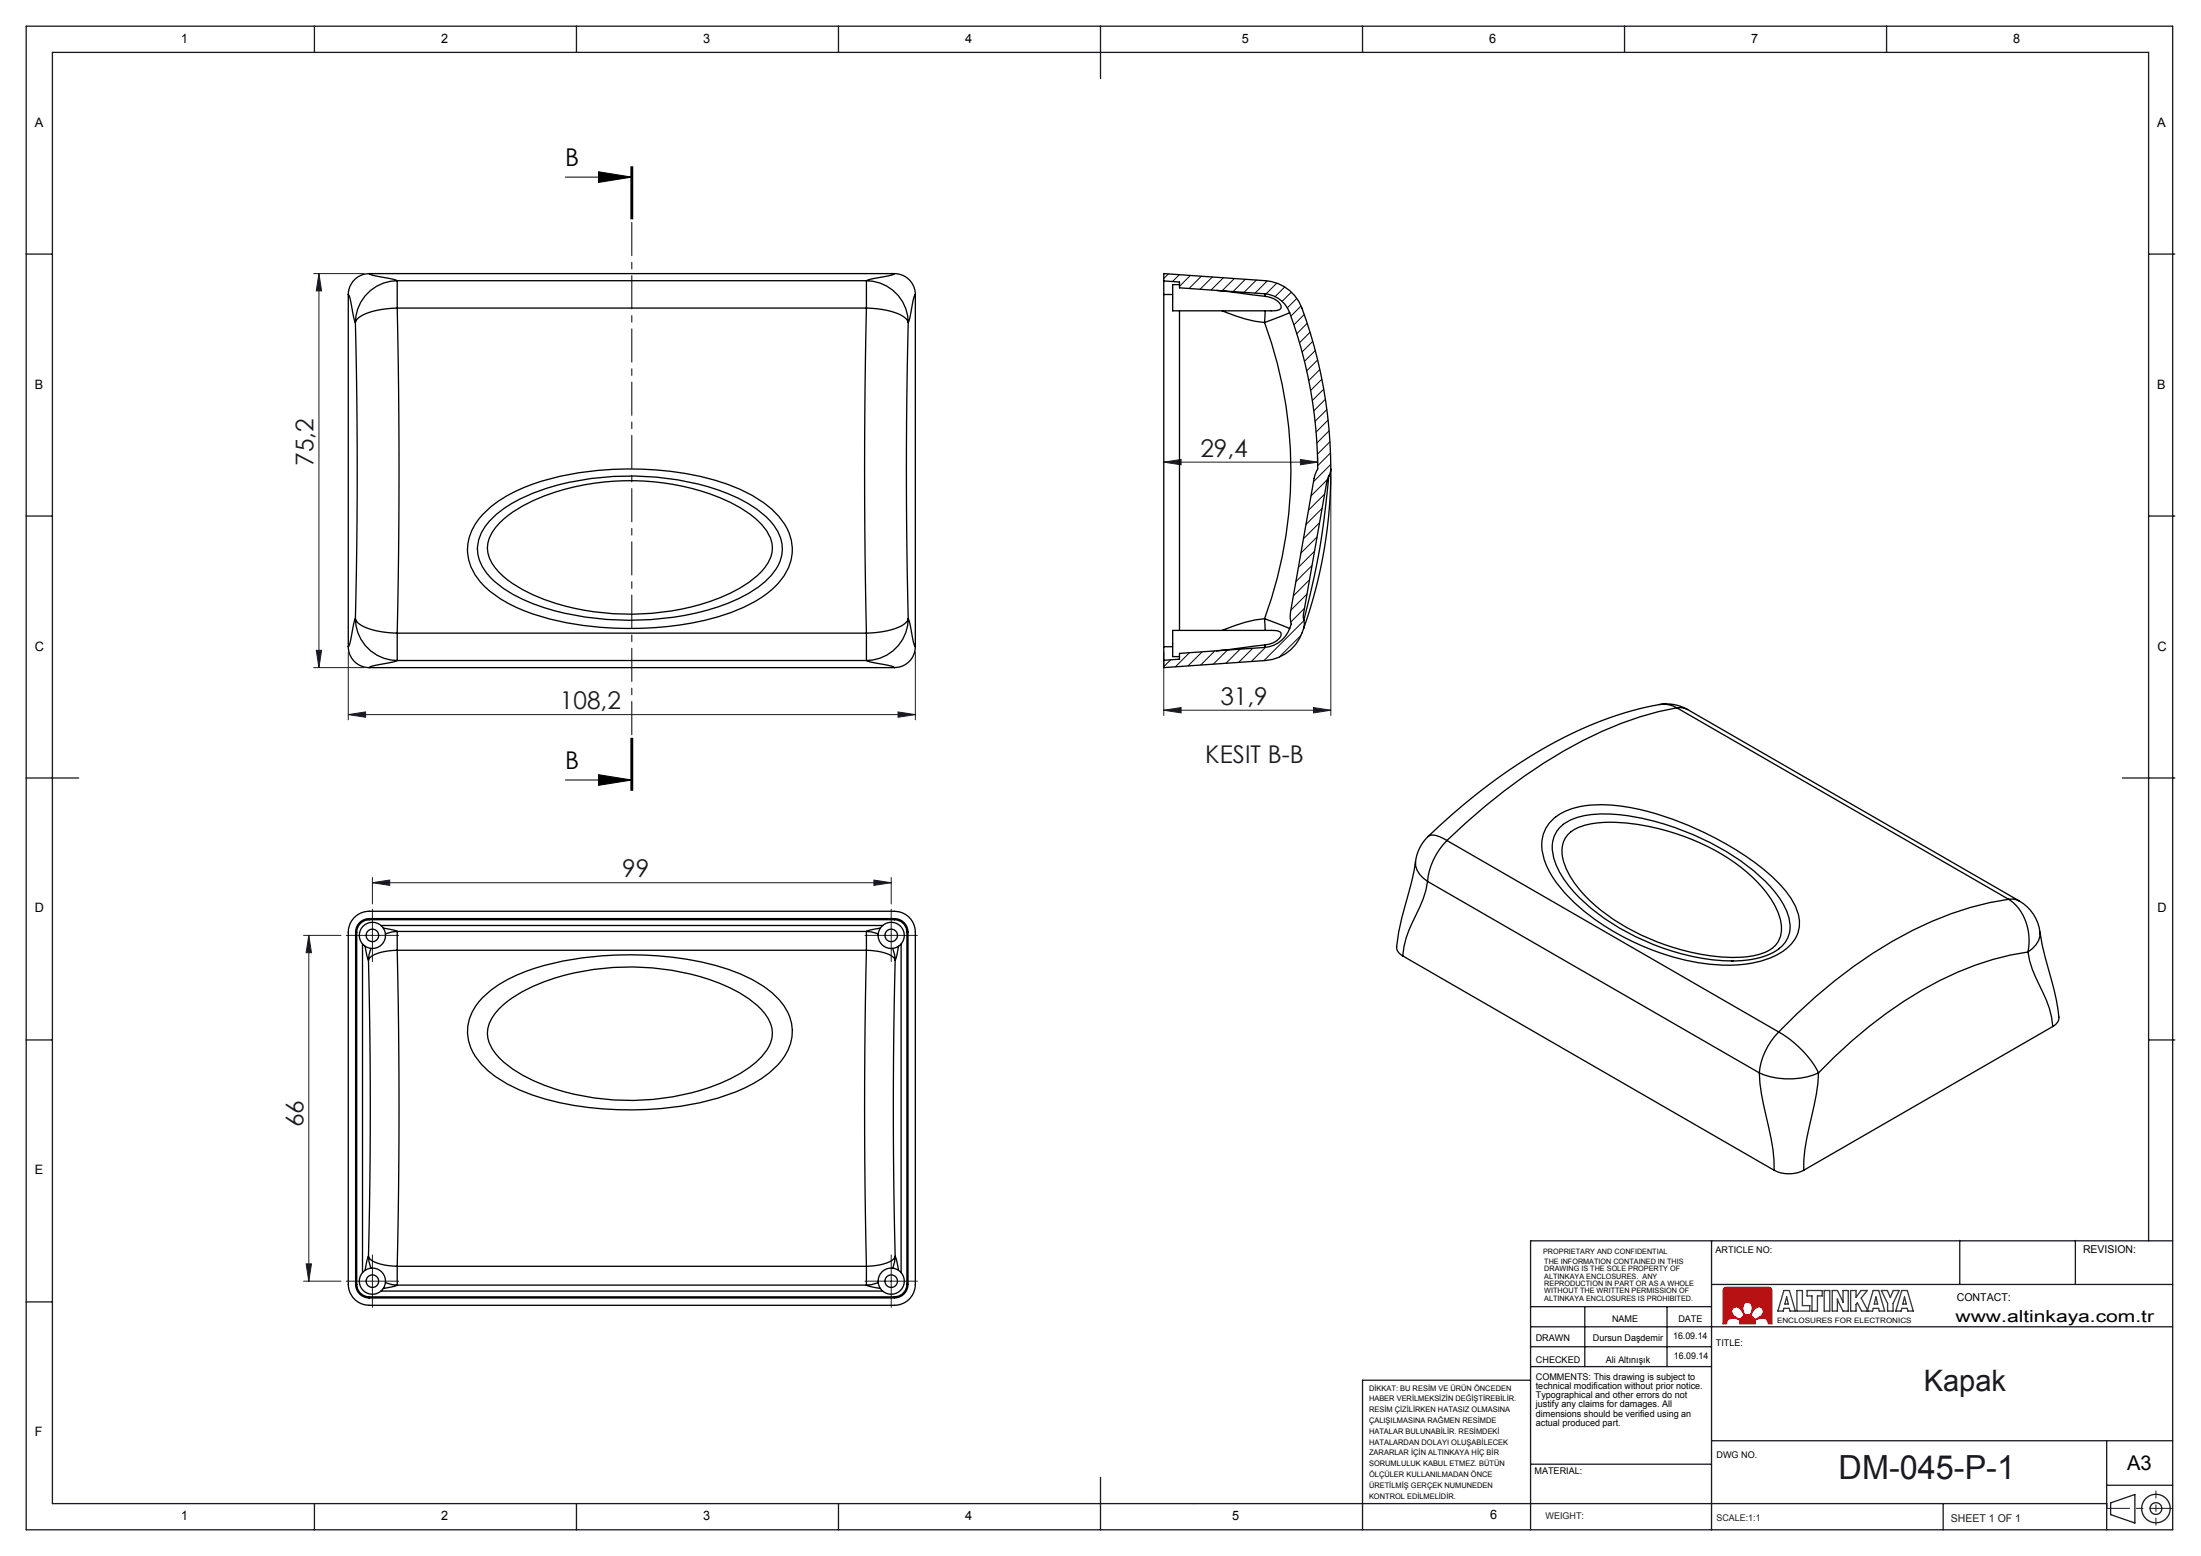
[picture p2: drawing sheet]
<svg xmlns="http://www.w3.org/2000/svg" width="420mm" height="297mm" viewBox="0 0 420 297" stroke-linecap="round" stroke-linejoin="round" font-family="sans-serif">
<path d="M329 245.8l.4-.1h8.2l.4 .2 .1 .4v6.4h-.7v-.2l-.3-.7-.8-.2-1.4 .4 .1 .7h-3.1l.1-.7-1.4-.4-.9 .3-.2 .8h-.7v-6.4zM330.7 249.7l.7-.3 .7 .4 .7 1.3-.7 .7-.6-.2-.7-.5-.4-.8zM332.9 248.8l.6-.3 .7 .4 .2 .7-.5 1.4h-.9l-.4-1.4zM334.8 249.8l.9-.4 .6 .3 .2 .7-.4 .7-1.3 .7-.6-.7z" fill="none" stroke="#e13800" stroke-width=".19"/>
<g fill="none" stroke="#191924" stroke-width=".25">
<path d="M5 5h409.6v287h-409.6zM60 5v5M110 5v5M160 5v5M210 5v10M260 5v5M310 5v5M360 5v5M5 48.5h5M410 48.5h5M5 98.5h5M410 98.5h5"/>
<path d="M5 148.5h10M405 148.5h10M5 198.5h5M410 198.5h5M326.6 236.8v55.2M374 236.8v8.4M396 236.8v8.4M410 236.8v-226.8h-400v277h392M414.6 236.8h-122.5v55.2M5 248.5h5M292.1 249.4h34.5M292.1 253.2h122.5"/>
<path d="M292.1 257.1h34.5M302.4 249.4v11.5M318.1 249.4v11.5M326.6 245.2h88M292.1 263.5h-32.1v28.5M292.1 260.9h34.5M292.1 279.5h34.5M326.6 275h88M402 275v17M60 287v5M110 287v5M160 287v5"/>
<path d="M210 282v10M370.8 287v5M402 283.5h12.6"/>
</g>
<path d="M334.8 249.8h.1a.93 .93 0 0 1 1.5 0 .93 .93 0 0 1-.4 1.4l-.6 .4a.52 .52 0 0 1-.5 .2 .52 .52 0 0 1-.4-.4 .54 .54 0 0 1-.3-.5 .54 .54 0 0 1 .2-.5zM330.7 249.7a1.27 1.27 0 0 1 1.9 .9 .48 .48 0 0 1 .1 .5 .48 .48 0 0 1-.4 .3 .54 .54 0 0 1-.4 .4 .54 .54 0 0 1-.5-.3l-.6-.5a.92 .92 0 0 1-.1-1.3zM329 245.8l-.2 .5v6.4h.7v-.2a1.18 1.18 0 0 1 1.8-.8h.1a.45 .45 0 0 1 .5 .6v.4h3.1v-.3a.4 .4 0 0 1 0-.5 .4 .4 0 0 1 .4-.1l.7-.2 .7 .1 .5 .3 .1 .7h.7v-6.4l-.1-.5-.4-.1h-8.2zM332.9 248.8l.6-.3 .6 .3 .3 .8-.2 .9a.44 .44 0 0 1-.2 .5 .44 .44 0 0 1-.5-.1h-.1a.43 .43 0 0 1-.5 .1 .43 .43 0 0 1-.2-.5l-.1-.9z" fill-rule="evenodd" fill="#f00"/>
<path d="M107.9 33.8h12.7M114.2 32.8l6.4 1-6.4 1zM120.4 31.8v10M120.6 31.8v10M120.7 31.8v10M107.9 148.9h12.7M114.2 147.9l6.4 1-6.4 1zM120.4 140.9v10M120.6 140.9v10M120.7 140.9v10z" fill="none" stroke="#000" stroke-width=".19"/>
<g fill="none" stroke="#191924" stroke-width=".25">
<path d="M402.8 286.9l4.6-1.6v5.4l-4.6-1.6z"/>
<circle cx="411.4" cy="287.9" r="2.72"/>
<circle cx="411.4" cy="287.9" r="1.12"/>
</g>
<path d="M340.4 246.3h1.1l1.1 3.9h-1l-.2-.5h-1l-.1 .5h-1zM340.9 247.5l.4 1.4h-.7zM342.9 246.3h1v2.9h1.5v1h-2.5zM344.8 246.3h2.9v1.1h-.9v2.8h-1v-2.8h-1zM348.1 246.3h1.1v3.9h-1.1zM349.6 246.3h1l1.1 2.4v-2.4h1v3.9h-1l-1.1-2.3v2.3h-1zM356.3 250.2l1.1-3.9h1.1l1.1 3.9h-1l-.1-.5h-1l-.2 .5h-2.1l-.8-1.5-.2 .3v1.2h-1.1v-3.9h1.1v1.3l.9-1.3h1.2l-1.1 1.5 1.3 2.4M358 247.5l.3 1.4h-.7zM359 246.3h1.2l.5 1.4 .6-1.4h1.1l-1.2 2.5v1.4h-1v-1.4zM362.9 246.3h1.1l1.1 3.9h-1l-.2-.5h-1l-.1 .5h-1zM363.4 247.5l.4 1.4h-.7z" fill="none" stroke="#373737" stroke-width=".25"/>
<g fill="none" stroke="#191924" stroke-width=".19">
<path d="M59.9 52.2h9.5M60.9 52.2l.5 3.3h-1zM60.9 52.2v75.2M222.1 88.2l3.3-.5v1zM222.1 88.2h29.4M248.1 87.7l3.4 .5-3.4 .5zM251.5 87.2v1.3M254 90.8v45.8M59.9 127.4h9.5M60.4 124.1h1l-.5 3.3zM66.5 136.4l3.3-.5v1zM66.5 124.4v13"/>
<path d="M66.5 136.4h108.2M171.4 135.9l3.3 .5-3.3 .5zM174.7 124.4v13M222.1 135.6l3.3-.5v1zM222.1 124.4v12.2M222.1 135.6h31.9M250.6 135.1l3.4 .5-3.4 .5zM57.9 178.5h7.2M58.9 178.5v66M58.9 178.5l.5 3.3h-1zM68.6 178.5h5M71.1 168.5l3.3-.5v1z"/>
<path d="M71.1 167.5v5M71.1 176v5M71.1 168.5h99M166.8 168l3.3 .5-3.3 .5zM167.6 178.5h5M170.1 167.5v5M170.1 176v5M57.9 244.5h7.2M58.4 241.2h1l-.5 3.3zM68.6 244.5h5M71.1 242v5M167.6 244.5h5"/>
<path d="M170.1 242v5"/>
</g>
<path d="M120.6 31.8v119.1" fill="none" stroke="#000" stroke-width=".19" stroke-dasharray="6.3 1.3 1.3 1.3" stroke-dashoffset="-.5"/>
<g fill="none" stroke="#191924" stroke-width=".19" stroke-dasharray="15.2 1.3 1.3 1.3">
<path d="M68.6 178.5h-2.5M71.1 176v-2.5M73.6 178.5h2.5M167.6 178.5h-2.5M170.1 176v-2.5M172.6 178.5h2.5M71.1 181v2.5M170.1 181v2.5M68.6 244.5h-2.5M71.1 242v-2.5M71.1 247v2.5M73.6 244.5h2.5"/>
<path d="M167.6 244.5h-2.5M170.1 242v-2.5M170.1 247v2.5M172.6 244.5h2.5"/>
</g>
<path d="M401.9 287.9h12.7" fill="none" stroke="#191924" stroke-width=".19" stroke-dasharray="15.2 1.3 1.3 1.3" stroke-dashoffset="10.8"/>
<path d="M411.4 284.6v6.5" fill="none" stroke="#191924" stroke-width=".19" stroke-dasharray="15.2 1.3 1.3 1.3" stroke-dashoffset="13.9"/>
<path d="M114.2 32.8l6.4 1-6.4 1zM114.2 147.9l6.4 1-6.4 1z" fill="#000"/>
<g fill="#191924">
<path d="M248.1 87.7l3.4 .5-3.4 .5zM222.1 88.2l3.3-.5v1z"/>
<path d="M166.8 168l3.3 .5-3.3 .5zM71.1 168.5l3.3-.5v1z"/>
<path d="M171.4 135.9l3.3 .5-3.3 .5zM66.5 136.4l3.3-.5v1z"/>
<path d="M60.4 124.1h1l-.5 3.3zM60.9 52.2l.5 3.3h-1z"/>
<path d="M58.9 178.5l.5 3.3h-1zM58.4 241.2h1l-.5 3.3z"/>
<path d="M222.1 135.6l3.3-.5v1zM250.6 135.1l3.4 .5-3.4 .5z"/>
</g>
<g fill="none" stroke="#000" stroke-width=".25">
<path d="M66.5 56.2l.3 .6 .7 3.9 .3 .9M66.5 56.2v67.2M70.4 52.2a4 4 0 0 0-3.9 4M70.4 52.2l.7 .3 3.8 .8 .9 .3M70.4 52.2h100.3M75.8 58.8a1383.8 1383.8 0 0 1 0 62.1M75.8 58.8a12.8 12.8 0 0 0-7.4 1.9l-.6 .9M75.8 53.6a8 8 0 0 0-8 8M75.8 53.6v5.2M75.8 58.8h89.5M75.8 53.6h89.5M165.3 58.8a1383.8 1383.8 0 0 0 0 62.1"/>
<path d="M165.3 58.8a13.7 13.7 0 0 1 7.3 1.8l.6 .6 .1 .4M165.3 53.6v5.2M165.3 53.6a8 8 0 0 1 8 8M170.7 52.2l-.6 .3-3.9 .8-.9 .3M170.7 52.2a4 4 0 0 1 4 4M174.7 56.2l-.3 .6-.8 3.9-.3 .9M174.7 56.2v67.2M222.1 53.6v-1.4l19.4 1.4a8 8 0 0 1 6.9 5.2 88.9 88.9 0 0 1 5.5 31.1l-.3 1M222.1 53.6v2.6M222.1 56.2v67.2M222.1 53.6l3 .2v1.1l16.2 1.2M222.1 56.2h1.7"/>
<path d="M225.1 54.3h-1.3v5h19.1a1.63 1.63 0 0 0 1.6-.6 3.1 3.1 0 0 0-3.1-2.1M225.1 59.3v61M232.1 55.4l9.3 1.2M233.2 59.3a30.5 30.5 0 0 0 8.1 2.3M241.3 56.1a5.5 5.5 0 0 1 4.8 3.6M241.3 56.1l.1 .5M241.4 59.3l-.1 2.3M246.1 59.7a87.5 87.5 0 0 1 5.4 29.8l-.7 1.8-4.5 25.5-.1 .9 .2 1.4-.3 .9M246.1 59.7l-4.8 1.9M67.8 61.6a1137.2 1137.2 0 0 1 0 56.5M173.3 61.6a1136.1 1136.1 0 0 0 0 56.5M241.3 61.6a82 82 0 0 1 0 56.5"/>
<path d="M92 98.3a25.2 25.2 0 0 1 11.4-6.5 61.2 61.2 0 0 1 35.4 .6 24 24 0 0 1 9.8 6.1 9.1 9.1 0 0 1-.1 12.8 21.9 21.9 0 0 1-9 5.6 62.9 62.9 0 0 1-37.8 .3 23.7 23.7 0 0 1-10.1-6.2 9.1 9.1 0 0 1 .4-12.7zM93.4 99.5a24.6 24.6 0 0 1 11-6.3 54.2 54.2 0 0 1 34.6 1 20.1 20.1 0 0 1 8.6 6.1 7.1 7.1 0 0 1-.5 9.6 23.5 23.5 0 0 1-10.1 5.9 56 56 0 0 1-35.2-.5 20.4 20.4 0 0 1-9-5.9 7.1 7.1 0 0 1 .6-9.9zM95.3 99.8a27.4 27.4 0 0 1 12.5-6.4 46.8 46.8 0 0 1 31.6 2.5 14.9 14.9 0 0 1 7.6 6.8 5.8 5.8 0 0 1-1.7 6.4 25.6 25.6 0 0 1-11.7 6.3 48.4 48.4 0 0 1-31.9-1.9 17.3 17.3 0 0 1-7.8-6 5.5 5.5 0 0 1 .7-6.8zM253.6 90.9l-.1 .4a149.9 149.9 0 0 1-4.7 27.1M253.6 90.9l-.4 .9-4.5 25.4 .1 1.2M254 89.6a90 90 0 0 1-5.2 30.4M67.8 118.1a4.3 4.3 0 0 0 3 2l2.2 .5 2.8 .3M67.8 118.1a8 8 0 0 0 8 8M67.8 118.1l-.3 .9-.7 3.8-.3 .6M173.3 118.1a3.4 3.4 0 0 1-2.5 1.9l-2.6 .6-2.9 .3M173.3 118.1a8 8 0 0 1-8 8M173.3 118.1l.3 .9 .8 3.8 .3 .6"/>
<path d="M241.3 118.1l4.8 1.9M241.3 118.1l.1 2.2M241.3 118.1a26.7 26.7 0 0 0-8.1 2.2M246.1 120a5.5 5.5 0 0 1-4.8 3.6M248.8 120l-.2 .3a8.1 8.1 0 0 1-7.1 5.8l-19.4 1.3v-1.4M248.8 118.4l.1 .6-.1 1M66.5 123.4a4 4 0 0 0 3.9 4M70.4 127.4h100.3M75.8 120.9v5.2M75.8 126.1l-.9 .3-3.8 .7-.7 .3M75.8 120.9h89.5M75.8 126.1h89.5"/>
<path d="M165.3 120.9v5.2M165.3 126.1l.9 .3 3.9 .7 .6 .3M174.7 123.4a4 4 0 0 1-4 4M222.1 123.4v2.6M222.1 123.4h1.7M241.3 123.6l-16.2 1.1v1.1l-3 .2M241.4 123.1l-9.3 1.1M241.4 123.1l-.1 .5M241.4 123.1a3.4 3.4 0 0 0 3.1-2 .77 .77 0 0 0-.9-.7l-19.8-.1v5h1.3M316.7 134.5a75.3 75.3 0 0 0-29.5 13 121.2 121.2 0 0 0-14.7 12.2M316.7 134.5h.1a4.9 4.9 0 0 1 3.2 .6M316.7 134.5a8 8 0 0 1 5.3 .9"/>
<path d="M320 135.1a73.7 73.7 0 0 0-29.2 13.1 124.6 124.6 0 0 0-14.7 12.2M320 135.1a3 3 0 0 1 2 .3M320 135.1l63.3 36.6M322 135.4l63.3 36.6M272.5 159.7a8 8 0 0 0-2.4 4.8M272.5 159.7a2.61 2.61 0 0 1 2.9 .3l.7 .4M296.5 156.2a13.5 13.5 0 0 1 9.2-2.6 47 47 0 0 1 19.5 5.3 51 51 0 0 1 14.4 9.9 13 13 0 0 1 3.8 6.9 6.8 6.8 0 0 1-4.3 6.6 23.2 23.2 0 0 1-12.8 1.8 46.7 46.7 0 0 1-27.7-13.7 15.1 15.1 0 0 1-4.4-9 6.5 6.5 0 0 1 2.3-5.2zM299.1 159.3a8.6 8.6 0 0 1 5.7-2.2 41.6 41.6 0 0 1 21 4.5 29.4 29.4 0 0 1 12.9 11.3 7 7 0 0 1 .6 6.9 6.6 6.6 0 0 1-4.7 2.6 36.6 36.6 0 0 1-18.5-2.6 34.1 34.1 0 0 1-15.6-11.2 9.7 9.7 0 0 1-2.4-7.2l.6-1.4zM67.5 175.3a4 4 0 0 1 2.9-1.4h100.3a4 4 0 0 1 4 4v67.3a4 4 0 0 1-4 3.9h-100.3a4 4 0 0 1-3.9-3.9v-67.3a4 4 0 0 1 1-2.6zM67.9 177.9v67.3M67.9 177.9h.2M68.1 177.9v67.3"/>
<path d="M70.4 175.3a2.59 2.59 0 0 0-2.5 2.6M70.4 175.5a2.38 2.38 0 0 0-2.3 2.4M70.4 175.3h100.3M70.4 175.3v.2M70.4 175.5h100.3M72.7 176.7h95.7M73.1 177.1l2.7 .7M75.8 177.8l-1 .1-1.3 .4M75.8 177.8v3.6M75.8 177.8h89.5M165.3 177.8l1 .1 1.3 .4M165.3 177.8v3.6"/>
<path d="M168 177.1l-2.7 .7M170.7 175.3a2.59 2.59 0 0 1 2.6 2.6M170.7 175.5a2.38 2.38 0 0 1 2.4 2.4M170.7 175.3v.2M173.1 177.9h.2M173.1 177.9v67.3M173.3 177.9v67.3M270.1 164.5a72.6 72.6 0 0 1-2.6 10.7l-.6 2.7-.4 2.8a1.92 1.92 0 0 0 1.2 1.8M270.1 164.5a4 4 0 0 0 2.3 3.7M272.4 168.2a22.8 22.8 0 0 1-2.9 7.8 17.1 17.1 0 0 0-1.8 6.5M272.4 168.2l63.3 36.6M276.1 160.4a12.9 12.9 0 0 0-3.7 7.8"/>
<path d="M276.1 160.4l63.3 36.6M383.3 171.7a67.1 67.1 0 0 0-29.6 12.8 106.6 106.6 0 0 0-14.3 12.5M383.3 171.7a9.7 9.7 0 0 1 3.7 10M383.3 171.7a3 3 0 0 1 2 .3M385.3 172a8 8 0 0 1 4 5.9M389.3 178a4 4 0 0 1-2.3 3.7M389.3 177.9a87.5 87.5 0 0 0 2.7 11.1l.9 5.1M69.2 180.2v62.7M69.7 180.6l.6 2.7M70.3 183.3a1137.2 1137.2 0 0 1 0 56.5M70.8 181l-.4 1.3-.1 1M75.8 181.4l-3 .4a3.4 3.4 0 0 0-2.5 1.5"/>
<path d="M75.8 181.4a1308 1308 0 0 1 0 60.3M75.8 181.4h89.5M92.1 190.4a25.8 25.8 0 0 1 11.7-6.1 65.4 65.4 0 0 1 35.2 .7 23.6 23.6 0 0 1 9.7 5.8 8.7 8.7 0 0 1-.3 12.5 25.4 25.4 0 0 1-11.4 6.3 62.9 62.9 0 0 1-35.4-.6 24.1 24.1 0 0 1-9.8-5.9 8.7 8.7 0 0 1 .3-12.7zM95.2 192.6a26.7 26.7 0 0 1 12.6-6.5 48.1 48.1 0 0 1 31.5 2.4 15.7 15.7 0 0 1 7.3 5.9 5.8 5.8 0 0 1-1.2 7.3 25.6 25.6 0 0 1-11.7 6.4 46 46 0 0 1-33.9-2.8 13.2 13.2 0 0 1-6.5-6.3 6 6 0 0 1 1.9-6.4zM165.3 181.4a8.1 8.1 0 0 1 5.2 1.3l.3 .6M165.3 181.4a1308 1308 0 0 0 0 60.3M170.3 181l.4 1.3 .1 1M170.8 183.3a1137.2 1137.2 0 0 0 0 56.5M171.5 180.6l-.7 2.7M172 180.2v62.7M267.7 182.5l70.8 40.9M330.4 183.4h.3"/>
<path d="M339.4 197a19.3 19.3 0 0 1 7.6 7.8M339.4 197a12.9 12.9 0 0 0-3.7 7.8M339.5 181v.1M339.6 181a13.8 13.8 0 0 1-8.4 2.4h-.8M339.6 181a5.6 5.6 0 0 0 1.3-7.1 21.4 21.4 0 0 0-6.3-7.7 50.6 50.6 0 0 0-27.3-10.8 14.1 14.1 0 0 0-9 2 5.7 5.7 0 0 0-1.8 6.4 18.3 18.3 0 0 0 4.8 7.5 44.8 44.8 0 0 0 29.1 12.1M387 181.7a60.8 60.8 0 0 0-27 11.7 96.6 96.6 0 0 0-13 11.4M387 181.7a22.4 22.4 0 0 0 2.8 7.7 17.3 17.3 0 0 1 1.9 6.5M391.7 195.9l-47.5 27.5M392.9 194.1a1.9 1.9 0 0 1-1.2 1.8M335.7 204.8a14.4 14.4 0 0 0 11.3 0M335.7 204.8a72.4 72.4 0 0 0 2.3 12.5l.5 4.1v2M347 204.8a46.6 46.6 0 0 1-1.8 10.5 30.7 30.7 0 0 0-1 8.1"/>
<path d="M70.3 239.8l-.6 2.7M70.3 239.8l.1 1 .4 1.3M70.3 239.8a2.19 2.19 0 0 0 1.7 1.3l1.8 .4 2 .2M170.8 239.8l.7 2.7M170.8 239.8l-.1 1-.4 1.3M170.8 239.8a3.8 3.8 0 0 1-3.1 1.7l-2.4 .2M338.5 223.4a6.2 6.2 0 0 0 5.7 0M67.9 245.2a2.59 2.59 0 0 0 2.5 2.5M67.9 245.2h.2M68.1 245.2a2.38 2.38 0 0 0 2.3 2.3M70.4 247.7h100.3M70.4 247.5v.2"/>
<path d="M70.4 247.5h100.3M72.7 246.4h95.7M73.5 244.8l1.3 .4 1 .1M75.8 245.3l-2.7 .6M75.8 241.7v3.6M75.8 245.3h89.5M75.8 241.7h89.5M165.3 245.3l2.7 .6M165.3 241.7v3.6M167.6 244.8l-1.3 .4-1 .1M170.7 247.5v.2M173.1 245.2a2.38 2.38 0 0 1-2.4 2.3"/>
<path d="M173.1 245.2h.2M173.3 245.2a2.59 2.59 0 0 1-2.6 2.5"/>
<circle cx="71.1" cy="178.5" r="2.5"/>
<circle cx="71.1" cy="178.5" r="1.2"/>
<circle cx="170.1" cy="178.5" r="2.5"/>
<circle cx="170.1" cy="178.5" r="1.2"/>
<circle cx="71.1" cy="244.5" r="1.2"/>
<circle cx="71.1" cy="244.5" r="2.5"/>
<circle cx="170.1" cy="244.5" r="1.2"/>
<circle cx="170.1" cy="244.5" r="2.5"/>
</g>
<g fill="none" stroke="#000" stroke-width=".19">
<path d="M223 52.3l-.9 .9M225 52.4l-1.3 1.3M227.1 52.6l-2 2.1M229.2 52.7l-2.3 2.4M231.3 52.9l-2.3 2.3M233.4 53l-2.3 2.4M235.5 53.2l-2.3 2.3M237.6 53.3l-2.3 2.4M239.7 53.5l-2.3 2.3M241.8 53.6l-2.3 2.3M243.6 54.1l-2 2M245.2 54.8l-1.9 1.9"/>
<path d="M246.4 55.8l-1.8 1.8M247.4 57l-1.8 1.8M248.3 58.4l-2 1.9M248.9 60l-2 2M249.4 61.7l-1.9 2M250 63.4l-2 2M250.5 65.1l-2 2.1M251 66.9l-2.1 2.1M251.4 68.7l-2 2.1M251.9 70.5l-2.2 2.1M252.2 72.4l-2.1 2.1M252.6 74.3l-2.2 2.2"/>
<path d="M252.9 76.2l-2.2 2.2M253.2 78.2l-2.3 2.2M251.8 99.8l-3.1 3M252.3 97l-3.1 3.1M252.8 94.3l-3.1 3.1M253.3 91.5l-3.1 3.2M253.4 80.2l-2.3 2.3M253.6 82.2l-2.3 2.4M253.8 84.3l-2.4 2.4M253.9 86.5l-2.5 2.4M253.9 88.6l-3.3 3.3M248.8 118.4l-7.6 7.7"/>
<path d="M248.9 116.1l-2.6 2.6M249.4 113.4l-3.1 3.1M249.9 110.7l-3.1 3M250.4 107.9l-3.1 3.1M250.8 105.2l-3 3.1M251.3 102.5l-3.1 3.1M223.4 125.9l-1.3 1.3M227 124.6l-2.7 2.7M229.4 124.4l-2.7 2.7M231.8 124.2l-2.7 2.7M234.2 124.1l-2.7 2.7M236.6 123.9l-2.7 2.7"/>
<path d="M239.1 123.7l-2.7 2.7M241.5 123.5l-2.7 2.8M248.2 121.3l-4.1 4.1"/>
</g>
<text font-size="6.3" fill="#191924" x="350.8" y="282.4">DM-045-P-1</text>
<text font-size="5.6" fill="#191924" x="367.1" y="265.4">Kapak</text>
<g font-size="4.7">
<text x="107.9" y="31.6">B</text>
<text x="107.9" y="146.7">B</text>
</g>
<g font-size="4.7" fill="#191924">
<text x="59.8" y="88.9" transform="rotate(-90 59.8 88.9)">75,2</text>
<text x="229.1" y="87.2">29,4</text>
<text x="106.8" y="135.4">108,2</text>
<text x="232.9" y="134.6">31,9</text>
<text x="230" y="145.6">KESIT B-B</text>
<text x="118.7" y="167.5">99</text>
<text x="57.9" y="215.1" transform="rotate(-90 57.9 215.1)">66</text>
</g>
<text font-size="3.9" x="405.9" y="280.6">A3</text>
<text font-size="3.2" x="373.2" y="252.4">www.altinkaya.com.tr</text>
<g font-size="2.5">
<text x="34.6" y="8.2">1</text>
<text x="84.2" y="8.2">2</text>
<text x="134.2" y="8.2">3</text>
<text x="184.2" y="8.2">4</text>
<text x="237" y="8.2">5</text>
<text x="284.2" y="8.2">6</text>
<text x="334.2" y="8.2">7</text>
<text x="384.2" y="8.2">8</text>
<text x="6.7" y="24.2">A</text>
<text x="411.7" y="24.2">A</text>
<text x="6.7" y="74.2">B</text>
<text x="411.7" y="74.2">B</text>
<text x="6.7" y="124.2">C</text>
<text x="411.7" y="124.2">C</text>
<text x="6.7" y="174.2">D</text>
<text x="411.7" y="174.2">D</text>
<text x="6.7" y="224.2">E</text>
<text x="6.7" y="274.2">F</text>
<text x="34.6" y="290.2">1</text>
<text x="84.2" y="290.2">2</text>
<text x="134.2" y="290.2">3</text>
<text x="184.2" y="290.2">4</text>
<text x="235.1" y="290.2">5</text>
<text x="284.3" y="289.9">6</text>
</g>
<g font-size="2.1">
<text x="397.5" y="239.2">REVISION:</text>
<text x="373.4" y="248.2">CONTACT:</text>
</g>
<text font-size="2.1" fill="#191924" x="372.3" y="290.6">SHEET 1 OF 1</text>
<g font-size="1.8">
<text x="327.4" y="239.2">ARTICLE NO:</text>
<text x="293" y="256">DRAWN</text>
<text x="304" y="256">Dursun Daşdemir</text>
<text x="307.6" y="252.3">NAME</text>
<text x="319.3" y="255.7">16.09.14</text>
<text x="320.3" y="252.3">DATE</text>
<text x="327.4" y="256.9">TITLE:</text>
<text x="293.1" y="263.3">COMMENTS: This drawing is subject to</text>
<text x="293.1" y="260.1">CHECKED</text>
<text x="306.4" y="260.1">Ali Altınışık</text>
<text x="319.4" y="259.4">16.09.14</text>
<text x="293.1" y="265.1">technical modification without prior notice.</text>
<text x="293.1" y="266.9">Typographical and other errors do not</text>
<text x="293.1" y="268.6">justify any claims for damages. All</text>
<text x="293.1" y="270.4">dimensions should be verified using an</text>
<text x="293.1" y="272.2">actual produced part.</text>
<text x="292.8" y="281.3">MATERIAL:</text>
<text x="327.6" y="278.3">DWG NO.</text>
</g>
<g font-size="1.8" fill="#191924">
<text x="294.9" y="289.9">WEIGHT:</text>
<text x="327.6" y="290.3">SCALE:1:1</text>
</g>
<g font-size="1.5">
<text x="261.2" y="265.4">DİKKAT: BU RESİM VE ÜRÜN ÖNCEDEN</text>
<text x="261.2" y="267.5">HABER VERİLMEKSİZİN DEĞİŞTİREBİLİR.</text>
<text x="261.2" y="269.5">RESİM ÇİZİLİRKEN HATASIZ OLMASINA</text>
<text x="261.2" y="271.6">ÇALIŞILMASINA RAĞMEN RESİMDE</text>
<text x="261.2" y="273.7">HATALAR BULUNABİLİR. RESİMDEKİ</text>
<text x="261.2" y="275.7">HATALARDAN DOLAYI OLUŞABİLECEK</text>
<text x="261.2" y="277.8">ZARARLAR İÇİN ALTINKAYA HİÇ BİR</text>
<text x="261.2" y="279.8">SORUMLULUK KABUL ETMEZ. BÜTÜN</text>
<text x="261.2" y="281.9">ÖLÇÜLER KULLANILMADAN ÖNCE</text>
<text x="261.2" y="284">ÜRETİLMİŞ GERÇEK NUMUNEDEN</text>
<text x="261.2" y="286">KONTROL EDİLMELİDİR.</text>
</g>
<g font-size="1.4">
<text x="294.5" y="239.3">PROPRIETARY AND CONFIDENTIAL</text>
<text x="294.7" y="241.2">THE INFORMATION CONTAINED IN THIS</text>
<text x="294.7" y="242.6">DRAWING IS THE SOLE PROPERTY OF</text>
<text x="294.7" y="244">ALTINKAYA ENCLOSURES. ANY</text>
<text x="294.7" y="245.5">REPRODUCTION IN PART OR AS A WHOLE</text>
<text x="294.7" y="246.9">WITHOUT THE WRITTEN PERMISSION OF</text>
<text x="294.7" y="248.3">ALTINKAYA ENCLOSURES IS PROHIBITED.</text>
<text x="339.1" y="252.6">ENCLOSURES FOR ELECTRONICS</text>
</g>
</svg>
